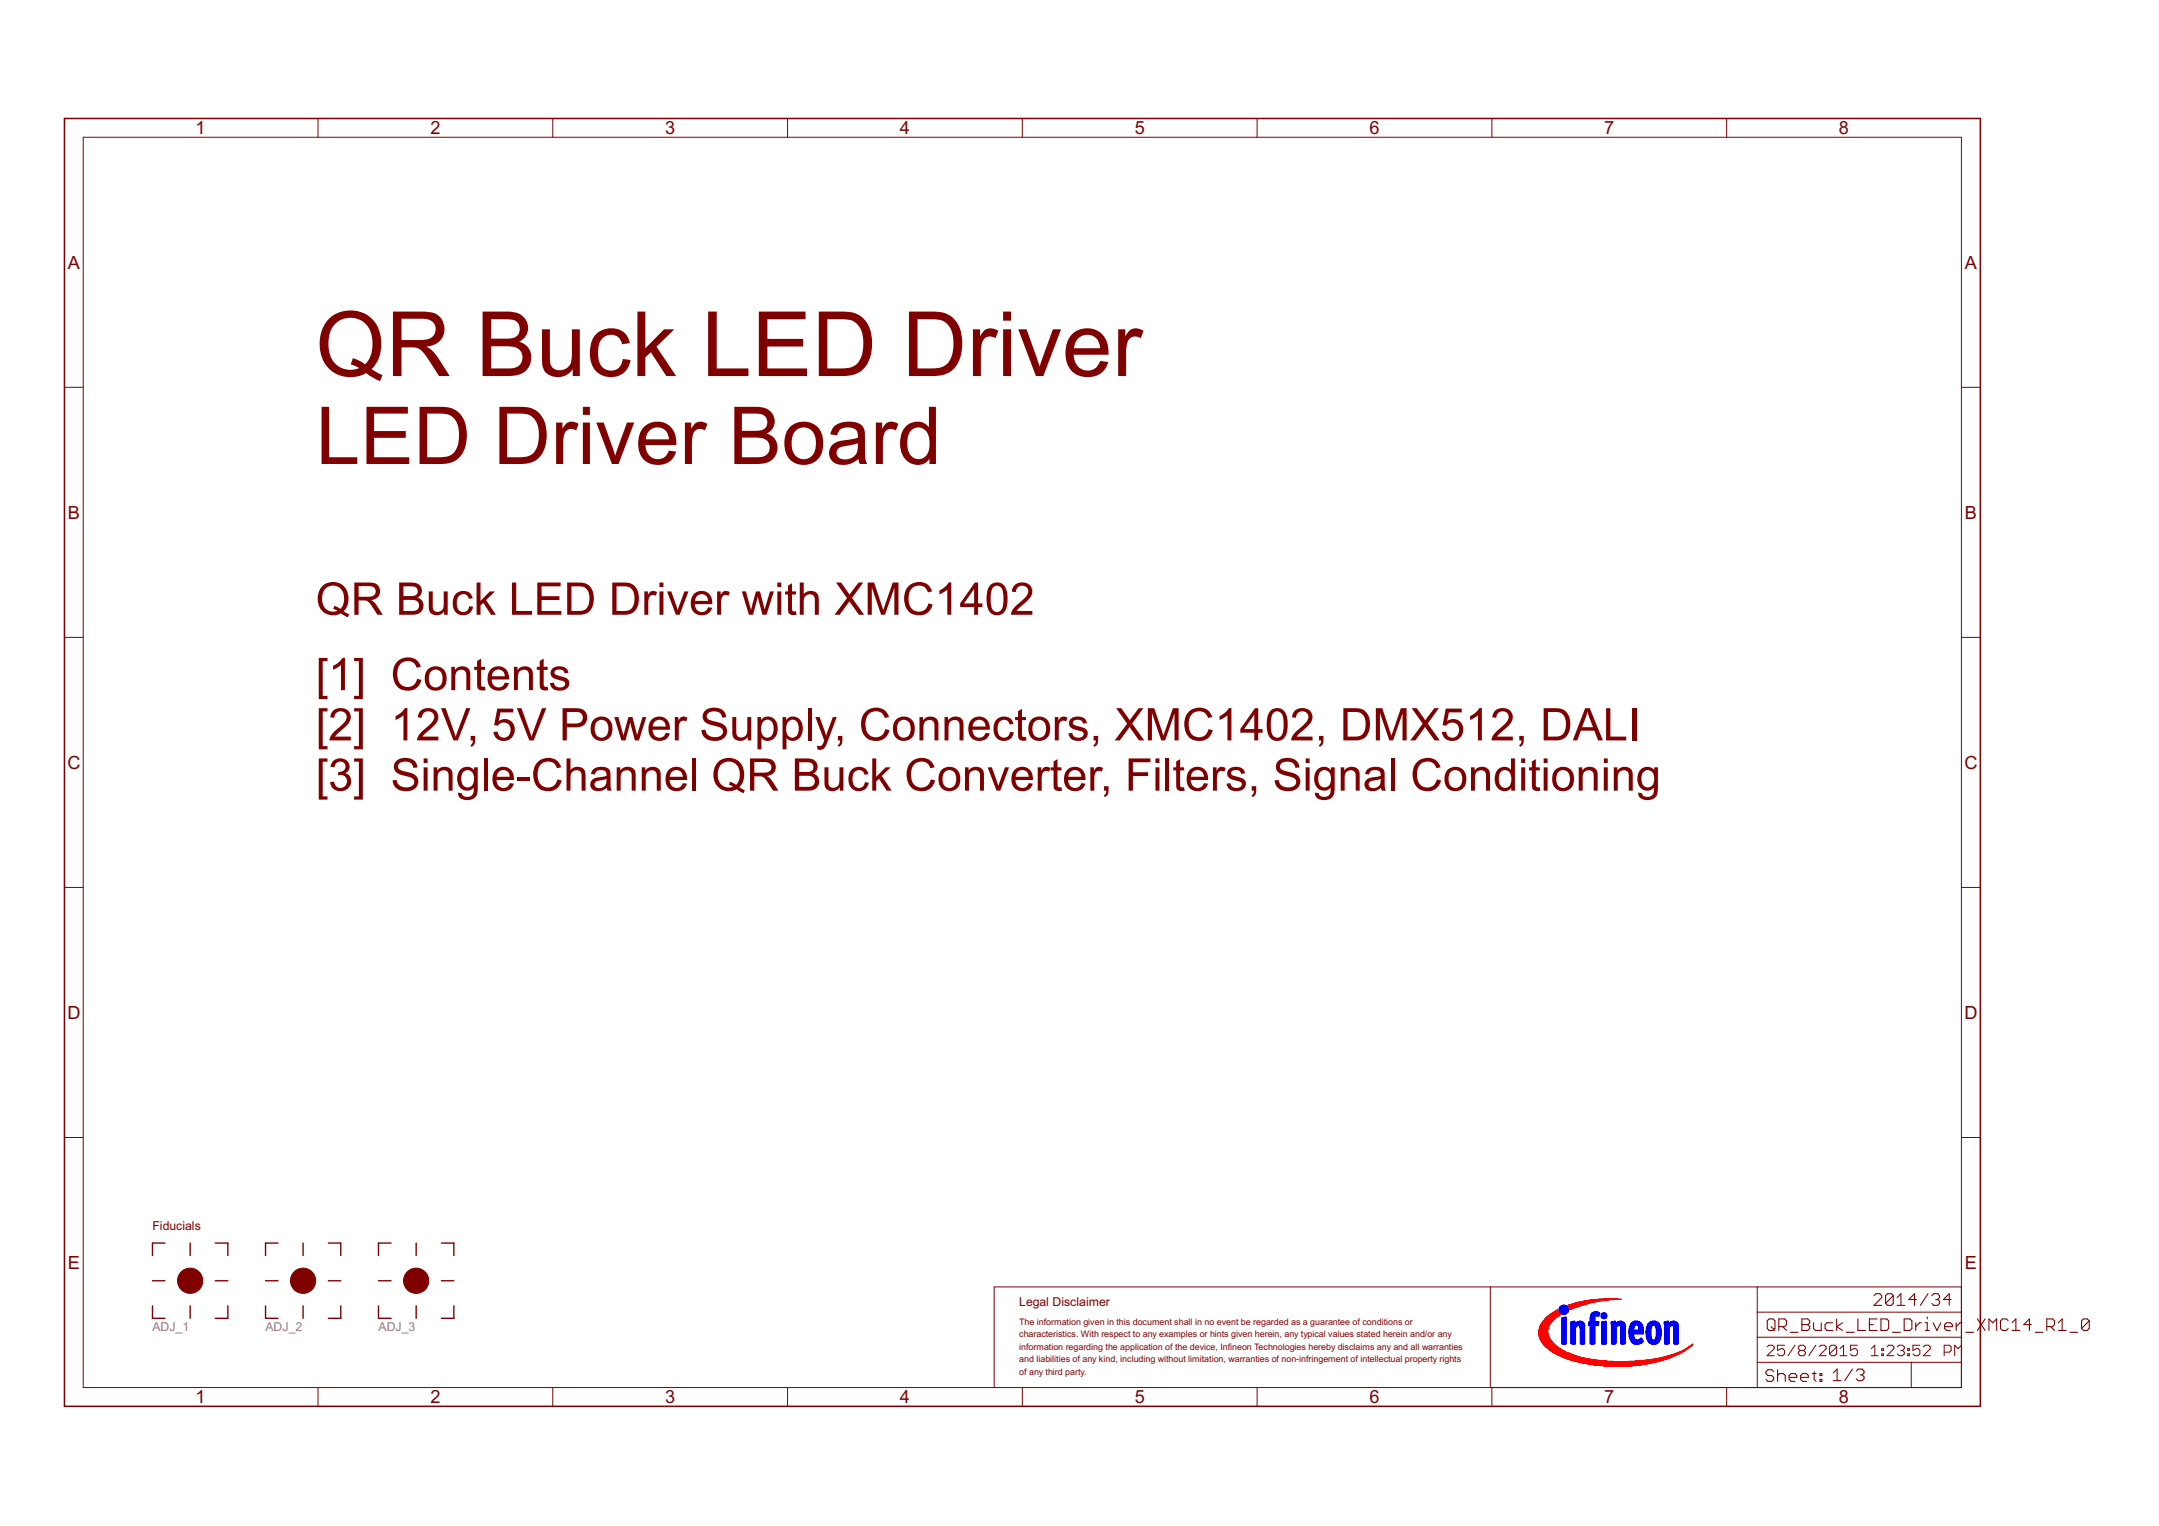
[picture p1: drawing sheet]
<svg xmlns="http://www.w3.org/2000/svg" width="297mm" height="210mm" viewBox="0 0 297 210" stroke-linecap="round" stroke-linejoin="round" font-family="sans-serif">
<g fill="none" stroke="#800000" stroke-width=".15">
<path d="M257.8 178.2l.3-.3h.5l.3 .3v.3l-1.1 1.1h1.1M260.5 178.2v1.1l-.3 .3h-.5l-.3-.3M260.5 178.2l-.3-.3h-.5l-.3 .3v1.1M260.5 178.2l-1.1 1.1M261 179.6h1.1M261 178.5l.5-.6v1.7M263.7 178.8h-1.1l.8-.9v1.7M265.3 177.9l-1.1 1.7M265.8 178.2l.2-.3h.6l.2 .3v.3l-.2 .3M266.3 178.8h.3M266.6 178.8l.2 .2v.3l-.2 .3h-.6l-.2-.3M268.4 178.8h-1l.8-.9v1.7"/>
<path d="M243.4 181.4h.5l.3 .3v1l-.3 .3h-.5l-.3-.3v-1zM243.7 182.5l.5 .5M244 188.7l-.2-.3h-.6l-.2 .3v.2l.2 .3h.6l.2 .3v.2l-.2 .3h-.6l-.2-.3M244.6 188.4v1.6M244.6 189.2l.2-.3h.6l.2 .3v.8M244.7 182.5h.8l.3-.3v-.5l-.3-.3h-.8v1.6M245.3 182.5l.5 .5M246.1 189.5h1.1v-.3l-.2-.3h-.6l-.3 .3v.5l.3 .3h.6M246.3 183.3h1.1M247.7 189.5h1.1v-.3l-.3-.3h-.5l-.3 .3v.5l.3 .3h.5M247.9 181.4h.8l.3 .3v.2l-.3 .3 .3 .3v.2l-.3 .3h-.8zM247.9 182.2h.8"/>
<path d="M249.3 188.9h.6M249.5 181.9v.8l.3 .3h.8v-1.1M249.6 188.7v1l.3 .3M250.4 188.9h.3v.3h-.3zM250.4 189.7h.3v.3h-.3zM252.2 181.9h-.8l-.3 .3v.5l.3 .3h.8M252.2 188.8l.6-.5v1.6M252.2 189.9h1.1M252.7 181.4v1.6M253.5 181.9l-.8 .6 .8 .5M254 183.3h1.1M254.9 188.3l-1.1 1.6"/>
<path d="M255.4 188.6l.3-.3h.5l.3 .3v.2l-.3 .3M255.6 181.4v1.6h1.1M255.9 189.1h.3M256.2 189.1l.3 .3v.3l-.3 .2h-.5l-.3-.2M257.2 182.2h.5M258.3 181.4h-1.1v1.6h1.1M258.8 181.4h.8l.2 .3v1l-.2 .3h-.8zM260.4 183.3h1.1M262 181.4h.8l.2 .3v1l-.2 .3h-.8zM263.6 181.9v1.1M264.4 181.9h-.3l-.5 .6M264.9 183h.5"/>
<path d="M264.9 181.9h.3v1.1M265.2 181.1v.3M266 181.9l.5 1.1 .5-1.1M267.5 182.5h1.1v-.3l-.3-.3h-.5l-.3 .3v.5l.3 .3h.5M269.1 181.9v1.1M269.9 181.9h-.2l-.6 .6M270.5 183.3h1M272.1 181.4l1 1.6M273.1 181.4l-1 1.6M273.6 183v-1.6l.6 .5 .5-.5v1.6M276.3 181.7l-.3-.3h-.5l-.3 .3v1l.3 .3h.5l.3-.3M276.8 183h1.1"/>
<path d="M276.8 181.9l.5-.5v1.6M279.5 182.2h-1.1l.8-.8v1.6M280 183.3h1.1M281.6 182.5h.8l.3-.3v-.5l-.3-.3h-.8v1.6M282.1 182.5l.6 .5M283.2 183h1M283.2 181.9l.5-.5v1.6M284.8 183.3h1M287.4 181.7l-.2-.3h-.6l-.2 .3v1M287.4 181.7v1l-.2 .3h-.6l-.2-.3M287.4 181.7l-1 1"/>
</g>
<g fill="none" stroke="#800000" stroke-width=".19">
<path d="M21 179.6v1.7h1.7M21 176.2h1.7M22.7 171h-1.7v1.7M26.2 171v1.7M26.2 179.6v1.7M29.6 171h1.7v1.7M29.6 176.2h1.7M31.3 179.6v1.7h-1.7M36.5 176.2h1.7M36.5 179.6v1.7h1.7M38.2 171h-1.7v1.7M41.7 171v1.7"/>
<path d="M41.7 179.6v1.7M45.2 171h1.7v1.7M45.2 176.2h1.7M46.9 179.6v1.7h-1.7M52.1 176.2h1.7M52.1 179.6v1.7h1.7M53.8 171h-1.7v1.7M57.3 171v1.7M57.3 179.6v1.7M60.7 171h1.7v1.7M60.7 176.2h1.7M62.4 179.6v1.7h-1.7"/>
</g>
<g fill="#800000" stroke="#800000" stroke-width=".14">
<circle cx="26.2" cy="176.2" r="1.74"/>
<circle cx="41.7" cy="176.2" r="1.74"/>
<circle cx="57.3" cy="176.2" r="1.74"/>
</g>
<g fill="none" stroke="#800000" stroke-width=".14">
<path d="M11.5 18.9h258.4v172h-258.4zM43.8 16.3v2.6M76.1 16.3v2.6M108.4 16.3v2.6M140.7 16.3v2.6M173 16.3v2.6M205.3 16.3v2.6M237.6 16.3v2.6M8.9 53.3h2.6M269.9 53.3h2.6M8.9 87.7h2.6M269.9 87.7h2.6"/>
<path d="M8.9 122.1h2.6M269.9 122.1h2.6M8.9 156.5h2.6M269.9 156.5h2.6M205 177v13.9M241.8 177v13.9M269.9 177h-133.1v13.9M43.8 190.9v2.5M76.1 190.9v2.5M108.4 190.9v2.5M140.7 190.9v2.5M173 190.9v2.5"/>
<path d="M205.3 190.9v2.5M237.6 190.9v2.5M241.8 187.4h28.1M241.8 183.9h28.1M241.8 180.5h28.1M243.1 185.3l.3-.3h.4l.3 .3v.2l-1 1h1M245.5 185h-.9v.8l.4-.3h.3l.2 .3v.4l-.2 .3h-.5l-.2-.3M247 185l-1 1.5M247.7 185.8l-.3 .2v.2l.3 .3h.4l.3-.3v-.2l-.3-.2M247.7 185.8l-.3-.3v-.2l.3-.3h.4l.3 .3v.2l-.3 .3M247.7 185.8h.4M249.8 185l-.9 1.5"/>
<path d="M250.3 185.3l.2-.3h.5l.2 .3v.2l-.9 1h.9M252.7 185.3v.9l-.3 .3h-.4l-.3-.3M252.7 185.3l-.3-.3h-.4l-.3 .3v.9M252.7 185.3l-1 .9M253.2 186.5h.9M253.2 185.5l.4-.5v1.5M255.5 185h-.9v.8l.5-.3h.2l.2 .3v.4l-.2 .3h-.5l-.2-.3M257.5 186.5h.9M257.5 185.5l.4-.5v1.5M258.9 186.2h.2v.3h-.2zM258.9 185.5h.2v.3h-.2zM259.6 185.3l.2-.3h.5l.3 .3v.2l-1 1h1"/>
<path d="M261 185.3l.3-.3h.4l.3 .3v.2l-.3 .3M261.5 185.8h.2M261.7 185.8l.3 .2v.2l-.3 .3h-.4l-.3-.3M262.5 186.2h.2v.3h-.2zM262.5 185.5h.2v.3h-.2zM263 187.4v3.5M264.1 185h-.9v.8l.5-.3h.2l.2 .3v.4l-.2 .3h-.5l-.2-.3M264.6 185.3l.3-.3h.4l.3 .3v.2l-1 1h1M267.5 186h.7l.2-.2v-.5l-.2-.3h-.7v1.5M269.9 185l-.5 .5-.5-.5v1.5"/>
</g>
<path d="M8.9 16.3h263.6v177.1h-263.6z" fill="none" stroke="#800000" stroke-width=".21"/>
<g fill="#00f" stroke="#00f" stroke-width=".14">
<path d="M224.9 184.9h.5z"/>
<path d="M227.2 184.9h.6z"/>
<path d="M214.9 184.8l.6 .1z"/>
<path d="M216.2 184.8l.5 .1z"/>
<path d="M217.4 184.8l.6 .1z"/>
<path d="M218.8 184.8l.6 .1z"/>
<path d="M220.4 184.8l.6 .1z"/>
<path d="M221.7 184.8l.6 .1z"/>
<path d="M223 184.8l.6 .1z"/>
<path d="M224.8 184.8l.8 .1z"/>
<path d="M227.2 184.8l.7 .1z"/>
<path d="M229 184.8l.6 .1z"/>
<path d="M230.3 184.8l.6 .1z"/>
<path d="M214.9 184.8h.6z"/>
<path d="M216.1 184.8h.7z"/>
<path d="M217.4 184.8h.6z"/>
<path d="M218.8 184.8h.6z"/>
<path d="M220.4 184.8h.6z"/>
<path d="M221.7 184.8h.6z"/>
<path d="M223 184.8h.6z"/>
<path d="M224.7 184.8h1z"/>
<path d="M227.1 184.8h.9z"/>
<path d="M229 184.8h.6z"/>
<path d="M230.3 184.8h.6z"/>
<path d="M214.9 184.7l.6 .1z"/>
<path d="M216.1 184.7l.7 .1z"/>
<path d="M217.4 184.7l.6 .1z"/>
<path d="M218.8 184.7l.6 .1z"/>
<path d="M220.4 184.7l.6 .1z"/>
<path d="M221.7 184.7l.6 .1z"/>
<path d="M223 184.7l.6 .1z"/>
<path d="M224.6 184.7l1.2 .1z"/>
<path d="M227 184.7l1.1 .1z"/>
<path d="M229 184.7l.6 .1z"/>
<path d="M230.3 184.7l.6 .1z"/>
<path d="M214.9 184.7h.6z"/>
<path d="M216.1 184.7h.7z"/>
<path d="M217.4 184.7h.6z"/>
<path d="M218.8 184.7h.6z"/>
<path d="M220.4 184.7h.6z"/>
<path d="M221.7 184.7h.6z"/>
<path d="M223 184.7h.6z"/>
<path d="M224.6 184.7h1.3z"/>
<path d="M226.9 184.7h1.2z"/>
<path d="M229 184.7h.6z"/>
<path d="M230.3 184.7h.6z"/>
<path d="M226.9 184.7h1.3z"/>
<path d="M214.9 184.6l.6 .1z"/>
<path d="M216.1 184.6l.7 .1z"/>
<path d="M217.4 184.6l.6 .1z"/>
<path d="M218.8 184.6l.6 .1z"/>
<path d="M220.4 184.6l.6 .1z"/>
<path d="M221.7 184.6l.6 .1z"/>
<path d="M223 184.6l.6 .1z"/>
<path d="M224.5 184.6l1.5 .1z"/>
<path d="M226.8 184.6l1.4 .1z"/>
<path d="M229 184.6l.6 .1z"/>
<path d="M230.3 184.6l.6 .1z"/>
<path d="M214.9 184.6h.6z"/>
<path d="M216.1 184.6h.7z"/>
<path d="M217.4 184.6h.6z"/>
<path d="M218.8 184.6h.6z"/>
<path d="M220.4 184.6h.6z"/>
<path d="M221.7 184.6h.6z"/>
<path d="M223 184.6h.6z"/>
<path d="M224.5 184.6h1.5z"/>
<path d="M226.8 184.6h1.4z"/>
<path d="M229 184.6h.6z"/>
<path d="M230.3 184.6h.6z"/>
<path d="M214.9 184.5l.6 .1z"/>
<path d="M216.1 184.5l.7 .1z"/>
<path d="M217.4 184.5l.6 .1z"/>
<path d="M218.8 184.5l.6 .1z"/>
<path d="M220.4 184.5l.6 .1z"/>
<path d="M221.7 184.5l.6 .1z"/>
<path d="M223 184.5l.6 .1z"/>
<path d="M224.4 184.5l1.6 .1z"/>
<path d="M226.8 184.5l1.4 .1z"/>
<path d="M229 184.5l.6 .1z"/>
<path d="M230.3 184.5l.6 .1z"/>
<path d="M214.9 184.5h.6z"/>
<path d="M216.1 184.5h.7z"/>
<path d="M217.4 184.5h.6z"/>
<path d="M218.8 184.5h.6z"/>
<path d="M220.4 184.5h.6z"/>
<path d="M221.7 184.5h.6z"/>
<path d="M223 184.5h.6z"/>
<path d="M224.4 184.5h1.7z"/>
<path d="M226.8 184.5h1.5z"/>
<path d="M229 184.5h.6z"/>
<path d="M230.3 184.5h.6z"/>
<path d="M214.9 184.4l.6 .1z"/>
<path d="M216.1 184.4l.7 .1z"/>
<path d="M217.4 184.4l.6 .1z"/>
<path d="M218.8 184.4l.6 .1z"/>
<path d="M220.4 184.4l.6 .1z"/>
<path d="M221.7 184.4l.6 .1z"/>
<path d="M223 184.4l.6 .1z"/>
<path d="M224.4 184.4l1.7 .1z"/>
<path d="M226.7 184.4l1.6 .1z"/>
<path d="M229 184.4l.6 .1z"/>
<path d="M230.3 184.4l.6 .1z"/>
<path d="M214.9 184.4h.6z"/>
<path d="M216.1 184.4h.7z"/>
<path d="M217.4 184.4h.6z"/>
<path d="M218.8 184.4h.6z"/>
<path d="M220.4 184.4h.6z"/>
<path d="M221.7 184.4h.6z"/>
<path d="M223 184.4h.6z"/>
<path d="M224.3 184.4h1.7z"/>
<path d="M226.7 184.4h1.6z"/>
<path d="M229 184.4h.6z"/>
<path d="M230.3 184.4h.6z"/>
<path d="M214.9 184.3l.6 .1z"/>
<path d="M216.1 184.3l.7 .1z"/>
<path d="M217.4 184.3l.6 .1z"/>
<path d="M218.8 184.3l.6 .1z"/>
<path d="M220.4 184.3l.6 .1z"/>
<path d="M221.7 184.3l.6 .1z"/>
<path d="M223 184.3l.6 .1z"/>
<path d="M224.3 184.3l1.7 .1z"/>
<path d="M226.7 184.3l1.7 .1z"/>
<path d="M229 184.3l.6 .1z"/>
<path d="M230.3 184.3l.6 .1z"/>
<path d="M214.9 184.3h.6z"/>
<path d="M216.1 184.3h.7z"/>
<path d="M217.4 184.3h.6z"/>
<path d="M218.8 184.3h.6z"/>
<path d="M220.4 184.3h.6z"/>
<path d="M221.7 184.3h.6z"/>
<path d="M223 184.3h.6z"/>
<path d="M224.3 184.3h.9z"/>
<path d="M225.3 184.3h.7z"/>
<path d="M226.6 184.3h.8z"/>
<path d="M227.6 184.3h.7z"/>
<path d="M229 184.3h.6z"/>
<path d="M230.3 184.3h.6z"/>
<path d="M224.3 184.3h.8z"/>
<path d="M225.5 184.3h.5z"/>
<path d="M227.7 184.3h.7z"/>
<path d="M214.9 184.2l.6 .1z"/>
<path d="M216.1 184.2l.7 .1z"/>
<path d="M217.4 184.2l.6 .1z"/>
<path d="M218.8 184.2l.6 .1z"/>
<path d="M220.4 184.2l.6 .1z"/>
<path d="M221.7 184.2l.6 .1z"/>
<path d="M223 184.2l.6 .1z"/>
<path d="M224.3 184.2l.7 .1z"/>
<path d="M225.6 184.2l.3 .1z"/>
<path d="M226.6 184.2l.7 .1z"/>
<path d="M227.7 184.2l.7 .1z"/>
<path d="M229 184.2l.6 .1z"/>
<path d="M230.3 184.2l.6 .1z"/>
<path d="M214.9 184.2h.6z"/>
<path d="M216.1 184.2h.7z"/>
<path d="M217.4 184.2h.6z"/>
<path d="M218.8 184.2h.6z"/>
<path d="M220.4 184.2h.6z"/>
<path d="M221.7 184.2h.6z"/>
<path d="M223 184.2h.6z"/>
<path d="M224.3 184.2h.6z"/>
<path d="M225.6 184.2h.3z"/>
<path d="M226.6 184.2h.7z"/>
<path d="M227.8 184.2h.6z"/>
<path d="M229 184.2h.6z"/>
<path d="M230.3 184.2h.6z"/>
<path d="M214.9 184.1l.6 .1z"/>
<path d="M216.1 184.1l.7 .1z"/>
<path d="M217.4 184.1l.6 .1z"/>
<path d="M218.8 184.1l.6 .1z"/>
<path d="M220.4 184.1l.6 .1z"/>
<path d="M221.7 184.1l.6 .1z"/>
<path d="M223 184.1l.6 .1z"/>
<path d="M224.2 184.1l.7 .1z"/>
<path d="M225.7 184.1l.2 .1z"/>
<path d="M226.6 184.1l.6 .1z"/>
<path d="M227.8 184.1l.6 .1z"/>
<path d="M229 184.1l.6 .1z"/>
<path d="M230.3 184.1l.6 .1z"/>
<path d="M214.9 184.1h.6z"/>
<path d="M216.1 184.1h.7z"/>
<path d="M217.4 184.1h.6z"/>
<path d="M218.8 184.1h.6z"/>
<path d="M220.4 184.1h.6z"/>
<path d="M221.7 184.1h.6z"/>
<path d="M223 184.1h.6z"/>
<path d="M224.2 184.1h.7z"/>
<path d="M225.7 184.1h.2z"/>
<path d="M226.6 184.1h.6z"/>
<path d="M227.8 184.1h.6z"/>
<path d="M229 184.1h.6z"/>
<path d="M230.3 184.1h.6z"/>
<path d="M214.9 184l.6 .1z"/>
<path d="M216.1 184l.7 .1z"/>
<path d="M217.4 184l.6 .1z"/>
<path d="M218.8 184l.6 .1z"/>
<path d="M220.4 184l.6 .1z"/>
<path d="M221.7 184l.6 .1z"/>
<path d="M223 184l.6 .1z"/>
<path d="M224.2 184l.7 .1z"/>
<path d="M225.8 184v.1z"/>
<path d="M226.5 184l.7 .1z"/>
<path d="M227.8 184l.7 .1z"/>
<path d="M229 184l.6 .1z"/>
<path d="M230.3 184l.6 .1z"/>
<path d="M214.9 184h.6z"/>
<path d="M216.1 184h.7z"/>
<path d="M217.4 184h.6z"/>
<path d="M218.8 184h.6z"/>
<path d="M220.4 184h.6z"/>
<path d="M221.7 184h.6z"/>
<path d="M223 184h.6z"/>
<path d="M224.2 184h.7z"/>
<path d="M226.5 184h.7z"/>
<path d="M227.8 184h.7z"/>
<path d="M229 184h.6z"/>
<path d="M230.3 184h.6z"/>
<path d="M224.2 184h.6z"/>
<path d="M214.9 183.9l.6 .1z"/>
<path d="M216.1 183.9l.7 .1z"/>
<path d="M217.4 183.9l.6 .1z"/>
<path d="M218.8 183.9l.6 .1z"/>
<path d="M220.4 183.9l.6 .1z"/>
<path d="M221.7 183.9l.6 .1z"/>
<path d="M223 183.9l.6 .1z"/>
<path d="M224.2 183.9l.6 .1z"/>
<path d="M226.5 183.9l.7 .1z"/>
<path d="M227.8 183.9l.7 .1z"/>
<path d="M229 183.9l.6 .1z"/>
<path d="M230.3 183.9l.6 .1z"/>
<path d="M214.9 183.9h.6z"/>
<path d="M216.1 183.9h.7z"/>
<path d="M217.4 183.9h.6z"/>
<path d="M218.8 183.9h.6z"/>
<path d="M220.4 183.9h.6z"/>
<path d="M221.7 183.9h.6z"/>
<path d="M223 183.9h.6z"/>
<path d="M224.2 183.9h.6z"/>
<path d="M226.5 183.9h.7z"/>
<path d="M227.8 183.9h.7z"/>
<path d="M229 183.9h.6z"/>
<path d="M230.3 183.9h.6z"/>
<path d="M214.9 183.8l.6 .1z"/>
<path d="M216.1 183.8l.7 .1z"/>
<path d="M217.4 183.8l.6 .1z"/>
<path d="M218.8 183.8l.6 .1z"/>
<path d="M220.4 183.8l.6 .1z"/>
<path d="M221.7 183.8l.6 .1z"/>
<path d="M223 183.8l.6 .1z"/>
<path d="M224.2 183.8l.6 .1z"/>
<path d="M226.5 183.8l.6 .1z"/>
<path d="M227.8 183.8l.7 .1z"/>
<path d="M229 183.8l.6 .1z"/>
<path d="M230.3 183.8l.6 .1z"/>
<path d="M214.9 183.8h.6z"/>
<path d="M216.1 183.8h.7z"/>
<path d="M217.4 183.8h.6z"/>
<path d="M218.8 183.8h.6z"/>
<path d="M220.4 183.8h.6z"/>
<path d="M221.7 183.8h.6z"/>
<path d="M223 183.8h.6z"/>
<path d="M224.1 183.8h.7z"/>
<path d="M226.5 183.8h.6z"/>
<path d="M227.9 183.8h.6z"/>
<path d="M229 183.8h.6z"/>
<path d="M230.3 183.8h.6z"/>
<path d="M214.9 183.7l.6 .1z"/>
<path d="M216.1 183.7l.7 .1z"/>
<path d="M217.4 183.7l.6 .1z"/>
<path d="M218.8 183.7l.6 .1z"/>
<path d="M220.4 183.7l.6 .1z"/>
<path d="M221.7 183.7l.6 .1z"/>
<path d="M223 183.7l.6 .1z"/>
<path d="M224.1 183.7l.7 .1z"/>
<path d="M226.5 183.7l.6 .1z"/>
<path d="M227.9 183.7l.6 .1z"/>
<path d="M229 183.7l.6 .1z"/>
<path d="M230.3 183.7l.6 .1z"/>
<path d="M214.9 183.7h.6z"/>
<path d="M216.1 183.7h.7z"/>
<path d="M217.4 183.7h.6z"/>
<path d="M218.8 183.7h.6z"/>
<path d="M220.4 183.7h.6z"/>
<path d="M221.7 183.7h.6z"/>
<path d="M223 183.7h.6z"/>
<path d="M224.1 183.7h.7z"/>
<path d="M226.5 183.7h.6z"/>
<path d="M227.9 183.7h.6z"/>
<path d="M229 183.7h.6z"/>
<path d="M230.3 183.7h.6z"/>
<path d="M214.9 183.6l.6 .1z"/>
<path d="M216.1 183.6l.7 .1z"/>
<path d="M217.4 183.6l.6 .1z"/>
<path d="M218.8 183.6l.6 .1z"/>
<path d="M220.4 183.6l.6 .1z"/>
<path d="M221.7 183.6l.6 .1z"/>
<path d="M223 183.6l.6 .1z"/>
<path d="M224.1 183.6l.7 .1z"/>
<path d="M226.5 183.6l.6 .1z"/>
<path d="M227.9 183.6l.6 .1z"/>
<path d="M229 183.6l.6 .1z"/>
<path d="M230.3 183.6l.6 .1z"/>
<path d="M214.9 183.6h.6z"/>
<path d="M216.1 183.6h.7z"/>
<path d="M217.4 183.6h.6z"/>
<path d="M218.8 183.6h.6z"/>
<path d="M220.4 183.6h.6z"/>
<path d="M221.7 183.6h.6z"/>
<path d="M223 183.6h.6z"/>
<path d="M224.1 183.6h.7z"/>
<path d="M226.5 183.6h.6z"/>
<path d="M227.9 183.6h.7z"/>
<path d="M229 183.6h.6z"/>
<path d="M230.3 183.6h.6z"/>
<path d="M214.9 183.5l.6 .1z"/>
<path d="M216.1 183.5l.7 .1z"/>
<path d="M217.4 183.5l.6 .1z"/>
<path d="M218.8 183.5l.6 .1z"/>
<path d="M220.4 183.5l.6 .1z"/>
<path d="M221.7 183.5l.6 .1z"/>
<path d="M223 183.5l.6 .1z"/>
<path d="M224.1 183.5l.7 .1z"/>
<path d="M226.5 183.5l.6 .1z"/>
<path d="M227.9 183.5l.7 .1z"/>
<path d="M229 183.5l.6 .1z"/>
<path d="M230.3 183.5l.6 .1z"/>
<path d="M214.9 183.5h.6z"/>
<path d="M216.1 183.5h.7z"/>
<path d="M217.4 183.5h.6z"/>
<path d="M218.8 183.5h.6z"/>
<path d="M220.4 183.5h.6z"/>
<path d="M221.7 183.5h.6z"/>
<path d="M223 183.5h.6z"/>
<path d="M224.1 183.5h.7z"/>
<path d="M226.5 183.5h.6z"/>
<path d="M227.9 183.5h.7z"/>
<path d="M229 183.5h.6z"/>
<path d="M230.3 183.5h.6z"/>
<path d="M214.9 183.4l.6 .1z"/>
<path d="M216.1 183.4l.7 .1z"/>
<path d="M217.4 183.4l.6 .1z"/>
<path d="M218.8 183.4l.6 .1z"/>
<path d="M220.4 183.4l.6 .1z"/>
<path d="M221.7 183.4l.6 .1z"/>
<path d="M223 183.4l.6 .1z"/>
<path d="M224.1 183.4l2 .1z"/>
<path d="M226.5 183.4l.6 .1z"/>
<path d="M227.9 183.4l.7 .1z"/>
<path d="M229 183.4l.6 .1z"/>
<path d="M230.3 183.4l.6 .1z"/>
<path d="M214.9 183.4h.6z"/>
<path d="M216.1 183.4h.7z"/>
<path d="M217.4 183.4h.6z"/>
<path d="M218.8 183.4h.6z"/>
<path d="M220.4 183.4h.6z"/>
<path d="M221.7 183.4h.6z"/>
<path d="M223 183.4h.6z"/>
<path d="M224.1 183.4h2z"/>
<path d="M226.5 183.4h.6z"/>
<path d="M227.9 183.4h.7z"/>
<path d="M229 183.4h.6z"/>
<path d="M230.3 183.4h.6z"/>
<path d="M214.9 183.3l.6 .1z"/>
<path d="M216.1 183.3l.7 .1z"/>
<path d="M217.4 183.3l.6 .1z"/>
<path d="M218.8 183.3l.6 .1z"/>
<path d="M220.4 183.3l.6 .1z"/>
<path d="M221.7 183.3l.6 .1z"/>
<path d="M223 183.3l.6 .1z"/>
<path d="M224.1 183.3l2 .1z"/>
<path d="M226.5 183.3l.6 .1z"/>
<path d="M227.9 183.3l.7 .1z"/>
<path d="M229 183.3l.6 .1z"/>
<path d="M230.3 183.3l.6 .1z"/>
<path d="M214.9 183.3h.6z"/>
<path d="M216.1 183.3h.7z"/>
<path d="M217.4 183.3h.6z"/>
<path d="M218.8 183.3h.6z"/>
<path d="M220.4 183.3h.6z"/>
<path d="M221.7 183.3h.6z"/>
<path d="M223 183.3h.6z"/>
<path d="M224.1 183.3h2z"/>
<path d="M226.5 183.3h.6z"/>
<path d="M227.9 183.3h.7z"/>
<path d="M229 183.3h.6z"/>
<path d="M230.3 183.3h.6z"/>
<path d="M214.9 183.2l.6 .1z"/>
<path d="M216.1 183.2l.7 .1z"/>
<path d="M217.4 183.2l.6 .1z"/>
<path d="M218.8 183.2l.6 .1z"/>
<path d="M220.4 183.2l.6 .1z"/>
<path d="M221.7 183.2l.6 .1z"/>
<path d="M223 183.2l.6 .1z"/>
<path d="M224.1 183.2l2 .1z"/>
<path d="M226.5 183.2l.6 .1z"/>
<path d="M227.9 183.2l.7 .1z"/>
<path d="M229 183.2l.6 .1z"/>
<path d="M230.3 183.2l.6 .1z"/>
<path d="M214.9 183.2h.6z"/>
<path d="M216.1 183.2h.7z"/>
<path d="M217.4 183.2h.6z"/>
<path d="M218.8 183.2h.6z"/>
<path d="M220.4 183.2h.6z"/>
<path d="M221.7 183.2h.6z"/>
<path d="M223 183.2h.6z"/>
<path d="M224.1 183.2h2z"/>
<path d="M226.5 183.2h.6z"/>
<path d="M227.9 183.2h.7z"/>
<path d="M229 183.2h.6z"/>
<path d="M230.3 183.2h.6z"/>
<path d="M214.9 183.1l.6 .1z"/>
<path d="M216.1 183.1l.7 .1z"/>
<path d="M217.4 183.1l.6 .1z"/>
<path d="M218.8 183.1l.6 .1z"/>
<path d="M220.4 183.1l.6 .1z"/>
<path d="M221.7 183.1l.6 .1z"/>
<path d="M223 183.1l.6 .1z"/>
<path d="M224.1 183.1l2 .1z"/>
<path d="M226.5 183.1l.6 .1z"/>
<path d="M227.9 183.1l.7 .1z"/>
<path d="M229 183.1l.6 .1z"/>
<path d="M230.3 183.1l.6 .1z"/>
<path d="M214.9 183.1h.6z"/>
<path d="M216.1 183.1h.7z"/>
<path d="M217.4 183.1h.6z"/>
<path d="M218.8 183.1h.6z"/>
<path d="M220.4 183.1h.6z"/>
<path d="M221.7 183.1h.6z"/>
<path d="M223 183.1h.6z"/>
<path d="M224.1 183.1h2z"/>
<path d="M226.5 183.1h.6z"/>
<path d="M227.9 183.1h.7z"/>
<path d="M229 183.1h.6z"/>
<path d="M230.3 183.1h.6z"/>
<path d="M214.9 183l.6 .1z"/>
<path d="M216.1 183l.7 .1z"/>
<path d="M217.4 183l.6 .1z"/>
<path d="M218.8 183l.6 .1z"/>
<path d="M220.4 183l.6 .1z"/>
<path d="M221.7 183l.6 .1z"/>
<path d="M223 183l.6 .1z"/>
<path d="M224.1 183l2 .1z"/>
<path d="M226.5 183l.6 .1z"/>
<path d="M227.9 183l.7 .1z"/>
<path d="M229 183l.6 .1z"/>
<path d="M230.3 183l.6 .1z"/>
<path d="M214.9 183h.6z"/>
<path d="M216.1 183h.7z"/>
<path d="M217.4 183h.6z"/>
<path d="M218.8 183h.6z"/>
<path d="M220.4 183h.6z"/>
<path d="M221.7 183h.6z"/>
<path d="M223 183h.6z"/>
<path d="M224.1 183h2z"/>
<path d="M226.5 183h.6z"/>
<path d="M227.9 183h.7z"/>
<path d="M229 183h.6z"/>
<path d="M230.3 183h.6z"/>
<path d="M214.9 182.9l.6 .1z"/>
<path d="M216.1 182.9l.7 .1z"/>
<path d="M217.4 182.9l.6 .1z"/>
<path d="M218.8 182.9l.6 .1z"/>
<path d="M220.4 182.9l.6 .1z"/>
<path d="M221.7 182.9l.6 .1z"/>
<path d="M223 182.9l.6 .1z"/>
<path d="M224.1 182.9l.7 .1z"/>
<path d="M225.5 182.9l.6 .1z"/>
<path d="M226.5 182.9l.6 .1z"/>
<path d="M227.9 182.9l.6 .1z"/>
<path d="M229 182.9l.6 .1z"/>
<path d="M230.3 182.9l.6 .1z"/>
<path d="M214.9 182.9h.6z"/>
<path d="M216.1 182.9h.7z"/>
<path d="M217.4 182.9h.6z"/>
<path d="M218.8 182.9h.6z"/>
<path d="M220.4 182.9h.6z"/>
<path d="M221.7 182.9h.6z"/>
<path d="M223 182.9h.6z"/>
<path d="M224.1 182.9h.7z"/>
<path d="M225.5 182.9h.6z"/>
<path d="M226.5 182.9h.6z"/>
<path d="M227.9 182.9h.6z"/>
<path d="M229 182.9h.6z"/>
<path d="M230.3 182.9h.6z"/>
<path d="M214.9 182.8l.6 .1z"/>
<path d="M216.1 182.8l.7 .1z"/>
<path d="M217.4 182.8l.6 .1z"/>
<path d="M218.8 182.8l.6 .1z"/>
<path d="M220.4 182.8l.6 .1z"/>
<path d="M221.7 182.8l.6 .1z"/>
<path d="M223 182.8l.6 .1z"/>
<path d="M224.1 182.8l.7 .1z"/>
<path d="M225.5 182.8l.6 .1z"/>
<path d="M226.5 182.8l.6 .1z"/>
<path d="M227.9 182.8l.6 .1z"/>
<path d="M229 182.8l.6 .1z"/>
<path d="M230.3 182.8l.6 .1z"/>
<path d="M214.9 182.8h.6z"/>
<path d="M216.1 182.8h.7z"/>
<path d="M217.4 182.8h.6z"/>
<path d="M218.8 182.8h.6z"/>
<path d="M220.4 182.8h.6z"/>
<path d="M221.7 182.8h.6z"/>
<path d="M223 182.8h.6z"/>
<path d="M224.1 182.8h.7z"/>
<path d="M225.5 182.8h.6z"/>
<path d="M226.5 182.8h.6z"/>
<path d="M227.9 182.8h.6z"/>
<path d="M229 182.8h.6z"/>
<path d="M230.3 182.8h.6z"/>
<path d="M214.9 182.7l.6 .1z"/>
<path d="M216.1 182.7l.7 .1z"/>
<path d="M217.4 182.7l.6 .1z"/>
<path d="M218.8 182.7l.6 .1z"/>
<path d="M220.4 182.7l.6 .1z"/>
<path d="M221.7 182.7l.6 .1z"/>
<path d="M223 182.7l.6 .1z"/>
<path d="M224.2 182.7l.6 .1z"/>
<path d="M225.5 182.7l.6 .1z"/>
<path d="M226.5 182.7l.7 .1z"/>
<path d="M227.8 182.7l.7 .1z"/>
<path d="M229 182.7l.6 .1z"/>
<path d="M230.3 182.7l.6 .1z"/>
<path d="M214.9 182.7h.6z"/>
<path d="M216.1 182.7h.7z"/>
<path d="M217.4 182.7h.6z"/>
<path d="M218.8 182.7h.6z"/>
<path d="M220.4 182.7h.6z"/>
<path d="M221.7 182.7h.6z"/>
<path d="M223 182.7h.6z"/>
<path d="M224.2 182.7h.6z"/>
<path d="M225.5 182.7h.6z"/>
<path d="M226.5 182.7h.7z"/>
<path d="M227.8 182.7h.7z"/>
<path d="M229 182.7h.6z"/>
<path d="M230.3 182.7h.6z"/>
<path d="M214.9 182.6l.6 .1z"/>
<path d="M216.1 182.6l.7 .1z"/>
<path d="M217.4 182.6l.6 .1z"/>
<path d="M218.8 182.6l.6 .1z"/>
<path d="M220.4 182.6l.6 .1z"/>
<path d="M221.7 182.6l.6 .1z"/>
<path d="M223 182.6l.6 .1z"/>
<path d="M224.2 182.6l.6 .1z"/>
<path d="M225.5 182.6l.6 .1z"/>
<path d="M226.5 182.6l.7 .1z"/>
<path d="M227.8 182.6l.7 .1z"/>
<path d="M229 182.6l.6 .1z"/>
<path d="M230.3 182.6l.6 .1z"/>
<path d="M214.9 182.6h.6z"/>
<path d="M216.1 182.6h.7z"/>
<path d="M217.4 182.6h.6z"/>
<path d="M218.8 182.6h.6z"/>
<path d="M220.4 182.6h.6z"/>
<path d="M221.7 182.6h.6z"/>
<path d="M223 182.6h.6z"/>
<path d="M224.2 182.6h.6z"/>
<path d="M225.5 182.6h.6z"/>
<path d="M226.5 182.6h.7z"/>
<path d="M227.8 182.6h.7z"/>
<path d="M229 182.6h.6z"/>
<path d="M230.3 182.6h.6z"/>
<path d="M214.9 182.5l.6 .1z"/>
<path d="M216.1 182.5l.7 .1z"/>
<path d="M217.4 182.5l.6 .1z"/>
<path d="M218.8 182.5l.6 .1z"/>
<path d="M220.4 182.5l.6 .1z"/>
<path d="M221.7 182.5l.6 .1z"/>
<path d="M223 182.5l.6 .1z"/>
<path d="M224.2 182.5l.6 .1z"/>
<path d="M225.5 182.5l.6 .1z"/>
<path d="M226.5 182.5l.7 .1z"/>
<path d="M227.8 182.5l.7 .1z"/>
<path d="M229 182.5l.7 .1z"/>
<path d="M230.3 182.5l.6 .1z"/>
<path d="M214.9 182.5h.6z"/>
<path d="M216.1 182.5h.8z"/>
<path d="M217.4 182.5h.6z"/>
<path d="M218.8 182.5h.6z"/>
<path d="M220.4 182.5h.6z"/>
<path d="M221.7 182.5h.7z"/>
<path d="M223 182.5h.6z"/>
<path d="M224.2 182.5h.6z"/>
<path d="M225.4 182.5h.6z"/>
<path d="M226.6 182.5h.6z"/>
<path d="M227.8 182.5h.6z"/>
<path d="M229 182.5h.7z"/>
<path d="M230.3 182.5h.6z"/>
<path d="M221.7 182.5h.8z"/>
<path d="M224.2 182.5h.7z"/>
<path d="M229 182.5h.8z"/>
<path d="M214.9 182.4h.6z"/>
<path d="M216.1 182.4h.8z"/>
<path d="M217.3 182.4h.7z"/>
<path d="M218.8 182.4h.6z"/>
<path d="M220.4 182.4h.6z"/>
<path d="M221.7 182.4h.8z"/>
<path d="M222.9 182.4h.7z"/>
<path d="M224.3 182.4h.6z"/>
<path d="M225.4 182.4h.6z"/>
<path d="M226.6 182.4h.7z"/>
<path d="M227.8 182.4h.6z"/>
<path d="M229 182.4h.8z"/>
<path d="M230.2 182.4h.7z"/>
<path d="M216.1 182.4h.9z"/>
<path d="M221.7 182.4h.9z"/>
<path d="M227.7 182.4h.7z"/>
<path d="M229 182.4h.9z"/>
<path d="M214.9 182.3l.6 .1z"/>
<path d="M216.1 182.3l1.9 .1z"/>
<path d="M218.6 182.3l1.3 .1z"/>
<path d="M220.4 182.3l.6 .1z"/>
<path d="M221.7 182.3l1.9 .1z"/>
<path d="M224.3 182.3l.6 .1z"/>
<path d="M225.3 182.3l.7 .1z"/>
<path d="M226.6 182.3l.8 .1z"/>
<path d="M227.7 182.3l.7 .1z"/>
<path d="M229 182.3l1.9 .1z"/>
<path d="M214.9 182.3h.6z"/>
<path d="M216.1 182.3h1.9z"/>
<path d="M218.6 182.3h1.3z"/>
<path d="M220.4 182.3h.6z"/>
<path d="M221.7 182.3h1.9z"/>
<path d="M224.3 182.3h.6z"/>
<path d="M225.3 182.3h.7z"/>
<path d="M226.7 182.3h.7z"/>
<path d="M227.6 182.3h.7z"/>
<path d="M229 182.3h1.9z"/>
<path d="M214.9 182.2l.6 .1z"/>
<path d="M216.1 182.2l1.9 .1z"/>
<path d="M218.6 182.2l1.3 .1z"/>
<path d="M220.4 182.2l.6 .1z"/>
<path d="M221.7 182.2l1.9 .1z"/>
<path d="M224.3 182.2l.7 .1z"/>
<path d="M225.2 182.2l.7 .1z"/>
<path d="M226.7 182.2l1.7 .1z"/>
<path d="M229 182.2l1.9 .1z"/>
<path d="M214.9 182.2h.6z"/>
<path d="M216.1 182.2h1.9z"/>
<path d="M218.6 182.2h1.3z"/>
<path d="M220.4 182.2h.6z"/>
<path d="M221.7 182.2h1.9z"/>
<path d="M224.3 182.2h1.6z"/>
<path d="M226.7 182.2h1.6z"/>
<path d="M229 182.2h1.9z"/>
<path d="M214.9 182.1l.6 .1z"/>
<path d="M216.1 182.1l1.9 .1z"/>
<path d="M218.6 182.1l1.3 .1z"/>
<path d="M220.4 182.1l.6 .1z"/>
<path d="M221.7 182.1l1.9 .1z"/>
<path d="M224.3 182.1l1.6 .1z"/>
<path d="M226.7 182.1l1.6 .1z"/>
<path d="M229 182.1l1.9 .1z"/>
<path d="M214.9 182.1h.6z"/>
<path d="M216.1 182.1h1.9z"/>
<path d="M218.6 182.1h1.3z"/>
<path d="M220.4 182.1h.6z"/>
<path d="M221.7 182.1h1.9z"/>
<path d="M224.4 182.1h1.5z"/>
<path d="M226.8 182.1h1.5z"/>
<path d="M229 182.1h1.9z"/>
<path d="M221.7 182.1h1.8z"/>
<path d="M224.4 182.1h1.4z"/>
<path d="M229 182.1h1.8z"/>
<path d="M214.9 182l.6 .1z"/>
<path d="M216.1 182l1.9 .1z"/>
<path d="M218.6 182l1.3 .1z"/>
<path d="M220.4 182l.6 .1z"/>
<path d="M221.7 182l1.8 .1z"/>
<path d="M224.4 182l1.4 .1z"/>
<path d="M226.8 182l1.4 .1z"/>
<path d="M229 182l1.8 .1z"/>
<path d="M214.9 182h.6z"/>
<path d="M216.1 182h.6z"/>
<path d="M216.8 182h1.1z"/>
<path d="M218.6 182h1.3z"/>
<path d="M220.4 182h.6z"/>
<path d="M221.7 182h1.8z"/>
<path d="M224.5 182h1.3z"/>
<path d="M226.8 182h1.4z"/>
<path d="M229 182h.6z"/>
<path d="M229.6 182h1.2z"/>
<path d="M214.9 181.9l.6 .1z"/>
<path d="M216.1 181.9l.6 .1z"/>
<path d="M216.8 181.9l1.1 .1z"/>
<path d="M218.6 181.9l1.3 .1z"/>
<path d="M220.4 181.9l.6 .1z"/>
<path d="M221.7 181.9l.5 .1z"/>
<path d="M222.4 181.9l1.1 .1z"/>
<path d="M224.5 181.9l1.3 .1z"/>
<path d="M226.9 181.9l1.3 .1z"/>
<path d="M229 181.9l.6 .1z"/>
<path d="M229.7 181.9l1.1 .1z"/>
<path d="M214.9 181.9h.6z"/>
<path d="M216.1 181.9h.6z"/>
<path d="M216.9 181.9h.9z"/>
<path d="M218.6 181.9h1.3z"/>
<path d="M220.4 181.9h.6z"/>
<path d="M221.7 181.9h.5z"/>
<path d="M222.4 181.9h1z"/>
<path d="M224.5 181.9h1.2z"/>
<path d="M226.9 181.9h1.2z"/>
<path d="M229 181.9h.6z"/>
<path d="M229.7 181.9h1z"/>
<path d="M214.9 181.8l.6 .1z"/>
<path d="M216.1 181.8l.6 .1z"/>
<path d="M217 181.8l.8 .1z"/>
<path d="M218.6 181.8l1.4 .1z"/>
<path d="M220.4 181.8l.6 .1z"/>
<path d="M221.7 181.8l.5 .1z"/>
<path d="M222.5 181.8l.9 .1z"/>
<path d="M224.6 181.8l1 .1z"/>
<path d="M227 181.8l1 .1z"/>
<path d="M229 181.8l.6 .1z"/>
<path d="M229.8 181.8l.9 .1z"/>
<path d="M214.9 181.8h.6z"/>
<path d="M216.2 181.8h.5z"/>
<path d="M217 181.8h.7z"/>
<path d="M218.6 181.8h1.4z"/>
<path d="M220.4 181.8h.6z"/>
<path d="M221.7 181.8h.5z"/>
<path d="M222.6 181.8h.7z"/>
<path d="M224.7 181.8h.9z"/>
<path d="M227.1 181.8h.9z"/>
<path d="M229.1 181.8h.5z"/>
<path d="M229.9 181.8h.7z"/>
<path d="M216.3 181.8h.4z"/>
<path d="M217.1 181.8h.5z"/>
<path d="M218.8 181.8h.6z"/>
<path d="M220.6 181.8h.4z"/>
<path d="M221.9 181.8h.3z"/>
<path d="M222.7 181.8h.5z"/>
<path d="M224.8 181.8h.7z"/>
<path d="M227.2 181.8h.7z"/>
<path d="M229.2 181.8h.3z"/>
<path d="M230 181.8h.5z"/>
<path d="M214.9 181.7l.6 .1z"/>
<path d="M216.5 181.7l.1 .1z"/>
<path d="M217.3 181.7l.2 .1z"/>
<path d="M218.8 181.7l.6 .1z"/>
<path d="M222.1 181.7l.1 .1z"/>
<path d="M222.9 181.7l.2 .1z"/>
<path d="M224.9 181.7l.5 .1z"/>
<path d="M227.3 181.7l.5 .1z"/>
<path d="M229.4 181.7l.1 .1z"/>
<path d="M230.2 181.7l.2 .1z"/>
<path d="M214.9 181.7h.6z"/>
<path d="M218.8 181.7h.6z"/>
<path d="M214.9 181.6l.6 .1z"/>
<path d="M218.8 181.6l.6 .1z"/>
<path d="M214.9 181.6h.6z"/>
<path d="M218.8 181.6h.6z"/>
<path d="M214.9 181.5l.6 .1z"/>
<path d="M218.8 181.5l.6 .1z"/>
<path d="M214.9 181.5h.6z"/>
<path d="M218.8 181.5h.6z"/>
<path d="M214.9 181.4l.6 .1z"/>
<path d="M218.8 181.4l.6 .1z"/>
<path d="M214.9 181.4h.6z"/>
<path d="M218.8 181.4h.6z"/>
<path d="M220.6 181.4h.2z"/>
<path d="M214.9 181.3l.6 .1z"/>
<path d="M218.8 181.3l.6 .1z"/>
<path d="M220.5 181.3l.4 .1z"/>
<path d="M214.9 181.3h.6z"/>
<path d="M218.8 181.3h.6z"/>
<path d="M220.4 181.3h.6z"/>
<path d="M214.9 181.2l.6 .1z"/>
<path d="M218.8 181.2l.6 .1z"/>
<path d="M220.4 181.2l.6 .1z"/>
<path d="M215.1 181.2h.4z"/>
<path d="M218.8 181.2h.6z"/>
<path d="M220.3 181.2h.7z"/>
<path d="M218.8 181.1l.7 .1z"/>
<path d="M220.3 181.1l.7 .1z"/>
<path d="M218.8 181.1h.7z"/>
<path d="M220.3 181.1h.7z"/>
<path d="M220.3 181.1h.8z"/>
<path d="M218.8 181l.7 .1z"/>
<path d="M219.8 181l.1 .1z"/>
<path d="M220.3 181l.8 .1z"/>
<path d="M218.8 181h.8z"/>
<path d="M219.7 181h.3z"/>
<path d="M220.3 181h.8z"/>
<path d="M218.8 180.9l1.2 .1z"/>
<path d="M220.3 180.9l.8 .1z"/>
<path d="M218.8 180.9h1.2z"/>
<path d="M220.3 180.9h.8z"/>
<path d="M218.8 180.8l1.2 .1z"/>
<path d="M220.3 180.8l.7 .1z"/>
<path d="M218.9 180.8h1.1z"/>
<path d="M220.3 180.8h.7z"/>
<path d="M215 180.8h.3z"/>
<path d="M214.9 180.7l.5 .1z"/>
<path d="M218.9 180.7l1.2 .1z"/>
<path d="M220.4 180.7l.6 .1z"/>
<path d="M214.8 180.7h.7z"/>
<path d="M219 180.7h1.1z"/>
<path d="M220.4 180.7h.6z"/>
<path d="M214.8 180.6l.8 .1z"/>
<path d="M219 180.6l1.1 .1z"/>
<path d="M220.5 180.6l.4 .1z"/>
<path d="M214.7 180.6h.9z"/>
<path d="M219 180.6h1.1z"/>
<path d="M220.5 180.6h.3z"/>
<path d="M219.1 180.6h.9z"/>
<path d="M214.6 180.5l1.1 .1z"/>
<path d="M219.2 180.5l.8 .1z"/>
<path d="M214.6 180.5h1.1z"/>
<path d="M219.2 180.5h.7z"/>
<path d="M214.6 180.4l1.2 .1z"/>
<path d="M219.4 180.4l.3 .1z"/>
<path d="M214.6 180.4h1.2z"/>
<path d="M214.5 180.3l1.3 .1z"/>
<path d="M214.5 180.3h1.3z"/>
<path d="M214.5 180.2l1.3 .1z"/>
<path d="M214.5 180.2h1.3z"/>
<path d="M214.5 180.1l1.3 .1z"/>
<path d="M214.5 180.1h1.3z"/>
<path d="M214.5 180l1.3 .1z"/>
<path d="M214.5 180h1.3z"/>
<path d="M214.5 179.9l1.3 .1z"/>
<path d="M214.5 179.9h1.3z"/>
<path d="M214.6 179.9h1.2z"/>
<path d="M214.6 179.8l1.1 .1z"/>
<path d="M214.6 179.8h1.1z"/>
<path d="M214.7 179.7l.9 .1z"/>
<path d="M214.7 179.7h.9z"/>
<path d="M214.8 179.6l.8 .1z"/>
<path d="M214.8 179.6h.7z"/>
<path d="M214.9 179.6h.5z"/>
<path d="M215 179.5l.3 .1z"/>
</g>
<g fill="#f00" stroke="#f00" stroke-width=".14">
<path d="M221.4 187.9h2.5z"/>
<path d="M220.6 187.9h4z"/>
<path d="M220.1 187.8l5 .1z"/>
<path d="M219.6 187.8h5.9z"/>
<path d="M219.3 187.7l6.5 .1z"/>
<path d="M218.9 187.7h7.2z"/>
<path d="M218.6 187.6l7.8 .1z"/>
<path d="M218.4 187.6h8.2z"/>
<path d="M218.2 187.5l8.7 .1z"/>
<path d="M217.9 187.5h9.2z"/>
<path d="M217.7 187.5h9.6z"/>
<path d="M217.5 187.4l10 .1z"/>
<path d="M217.3 187.4h10.4z"/>
<path d="M217.1 187.3l10.8 .1z"/>
<path d="M216.9 187.3h11.1z"/>
<path d="M216.7 187.2l5.2 .1z"/>
<path d="M224.1 187.2l4.1 .1z"/>
<path d="M216.6 187.2h4.5z"/>
<path d="M224.9 187.2h3.5z"/>
<path d="M216.4 187.2h4.1z"/>
<path d="M225.6 187.2h2.9z"/>
<path d="M216.3 187.1l3.8 .1z"/>
<path d="M226 187.1l2.7 .1z"/>
<path d="M216.1 187.1h3.7z"/>
<path d="M226.4 187.1h2.4z"/>
<path d="M216 187l3.4 .1z"/>
<path d="M226.8 187l2.2 .1z"/>
<path d="M215.9 187h3.2z"/>
<path d="M227.1 187h2z"/>
<path d="M215.8 186.9l3 .1z"/>
<path d="M227.3 186.9l1.9 .1z"/>
<path d="M215.6 186.9h3z"/>
<path d="M227.6 186.9h1.8z"/>
<path d="M215.5 186.9h2.9z"/>
<path d="M227.8 186.9h1.7z"/>
<path d="M215.4 186.8l2.7 .1z"/>
<path d="M228.1 186.8l1.5 .1z"/>
<path d="M215.3 186.8h2.7z"/>
<path d="M228.3 186.8h1.4z"/>
<path d="M215.1 186.7l2.7 .1z"/>
<path d="M228.5 186.7l1.3 .1z"/>
<path d="M215.1 186.7h2.5z"/>
<path d="M228.7 186.7h1.3z"/>
<path d="M215 186.6l2.4 .1z"/>
<path d="M228.9 186.6l1.2 .1z"/>
<path d="M214.8 186.6h2.5z"/>
<path d="M229 186.6h1.2z"/>
<path d="M214.8 186.5l2.3 .1z"/>
<path d="M229.2 186.5l1.1 .1z"/>
<path d="M214.7 186.5h2.3z"/>
<path d="M229.4 186.5h.9z"/>
<path d="M214.5 186.5h2.3z"/>
<path d="M229.6 186.5h.9z"/>
<path d="M214.4 186.4l2.3 .1z"/>
<path d="M229.7 186.4l.8 .1z"/>
<path d="M214.4 186.4h2.2z"/>
<path d="M229.8 186.4h.8z"/>
<path d="M214.3 186.3l2.1 .1z"/>
<path d="M230 186.3l.7 .1z"/>
<path d="M214.2 186.3h2.1z"/>
<path d="M230.1 186.3h.7z"/>
<path d="M214.1 186.2l2.1 .1z"/>
<path d="M230.3 186.2l.6 .1z"/>
<path d="M214 186.2h2.1z"/>
<path d="M230.4 186.2h.6z"/>
<path d="M214 186.2h2z"/>
<path d="M230.5 186.2h.6z"/>
<path d="M213.9 186.1l2 .1z"/>
<path d="M230.6 186.1l.6 .1z"/>
<path d="M213.8 186.1h2z"/>
<path d="M230.7 186.1h.5z"/>
<path d="M213.7 186l1.9 .1z"/>
<path d="M230.8 186l.5 .1z"/>
<path d="M213.7 186h1.9z"/>
<path d="M230.9 186h.5z"/>
<path d="M213.6 185.9l1.9 .1z"/>
<path d="M231 185.9l.5 .1z"/>
<path d="M213.5 185.9h1.9z"/>
<path d="M231.1 185.9h.4z"/>
<path d="M213.4 185.9h1.9z"/>
<path d="M231.2 185.9h.4z"/>
<path d="M213.4 185.8l1.8 .1z"/>
<path d="M231.4 185.8l.3 .1z"/>
<path d="M213.3 185.8h1.8z"/>
<path d="M231.4 185.8h.4z"/>
<path d="M213.3 185.7l1.8 .1z"/>
<path d="M231.5 185.7l.4 .1z"/>
<path d="M213.2 185.7h1.8z"/>
<path d="M231.6 185.7h.3z"/>
<path d="M213.1 185.7h1.8z"/>
<path d="M231.7 185.7h.3z"/>
<path d="M213.1 185.6l1.7 .1z"/>
<path d="M231.8 185.6l.2 .1z"/>
<path d="M213 185.5l1.8 .1z"/>
<path d="M231.9 185.5l.2 .1z"/>
<path d="M213 185.5h1.7z"/>
<path d="M231.9 185.5h.3z"/>
<path d="M212.9 185.5h1.7z"/>
<path d="M232 185.5h.2z"/>
<path d="M212.9 185.4l1.6 .1z"/>
<path d="M232.1 185.4l.2 .1z"/>
<path d="M212.8 185.4h1.7z"/>
<path d="M232.1 185.4h.3z"/>
<path d="M212.7 185.3l1.7 .1z"/>
<path d="M232.2 185.3l.2 .1z"/>
<path d="M212.7 185.3h1.7z"/>
<path d="M232.3 185.3h.2z"/>
<path d="M212.7 185.3h1.6z"/>
<path d="M212.6 185.2l1.6 .1z"/>
<path d="M232.4 185.2l.2 .1z"/>
<path d="M212.6 185.2h1.6z"/>
<path d="M232.5 185.2h.1z"/>
<path d="M212.5 185.1l1.6 .1z"/>
<path d="M232.5 185.1l.2 .1z"/>
<path d="M212.5 185.1h1.6z"/>
<path d="M232.6 185.1h.2z"/>
<path d="M212.4 185l1.6 .1z"/>
<path d="M232.6 185l.2 .1z"/>
<path d="M212.4 185h1.6z"/>
<path d="M232.7 185h.2z"/>
<path d="M212.4 185h1.5z"/>
<path d="M212.4 184.9l1.5 .1z"/>
<path d="M232.8 184.9l.1 .1z"/>
<path d="M212.3 184.9h1.5z"/>
<path d="M212.3 184.8l1.5 .1z"/>
<path d="M212.2 184.8h1.6z"/>
<path d="M212.2 184.7l1.5 .1z"/>
<path d="M212.2 184.7h1.5z"/>
<path d="M212.2 184.7h1.4z"/>
<path d="M212.2 184.6l1.4 .1z"/>
<path d="M212.1 184.6h1.5z"/>
<path d="M212.1 184.5l1.5 .1z"/>
<path d="M212.1 184.5h1.4z"/>
<path d="M212 184.4l1.5 .1z"/>
<path d="M212 184.4h1.4z"/>
<path d="M212 184.3l1.4 .1z"/>
<path d="M212 184.3h1.4z"/>
<path d="M211.9 184.3h1.4z"/>
<path d="M211.9 184.2l1.4 .1z"/>
<path d="M211.9 184.2h1.4z"/>
<path d="M211.9 184.1l1.3 .1z"/>
<path d="M211.8 184.1h1.4z"/>
<path d="M211.8 184l1.4 .1z"/>
<path d="M211.8 184h1.4z"/>
<path d="M211.8 184h1.3z"/>
<path d="M211.8 183.9l1.3 .1z"/>
<path d="M211.8 183.9h1.3z"/>
<path d="M211.8 183.8l1.3 .1z"/>
<path d="M211.8 183.8h1.3z"/>
<path d="M211.8 183.7l1.3 .1z"/>
<path d="M211.8 183.7h1.3z"/>
<path d="M211.8 183.7h1.2z"/>
<path d="M211.8 183.6l1.2 .1z"/>
<path d="M211.7 183.6h1.3z"/>
<path d="M211.7 183.5l1.3 .1z"/>
<path d="M211.7 183.5h1.3z"/>
<path d="M211.7 183.4l1.3 .1z"/>
<path d="M211.7 183.4h1.3z"/>
<path d="M211.7 183.3l1.3 .1z"/>
<path d="M211.7 183.3h1.3z"/>
<path d="M211.7 183.3h1.2z"/>
<path d="M211.7 183.2l1.2 .1z"/>
<path d="M211.7 183.2h1.2z"/>
<path d="M211.7 183.1l1.2 .1z"/>
<path d="M211.7 183.1h1.2z"/>
<path d="M211.7 183l1.2 .1z"/>
<path d="M211.7 183h1.2z"/>
<path d="M211.8 183h1.1z"/>
<path d="M211.8 182.9l1.1 .1z"/>
<path d="M211.8 182.9h1.1z"/>
<path d="M211.8 182.8l1.2 .1z"/>
<path d="M211.8 182.8h1.2z"/>
<path d="M211.8 182.7l1.2 .1z"/>
<path d="M211.8 182.7h1.2z"/>
<path d="M211.8 182.6l1.2 .1z"/>
<path d="M211.8 182.6h1.2z"/>
<path d="M211.8 182.5l1.2 .1z"/>
<path d="M211.8 182.5h1.3z"/>
<path d="M211.9 182.5h1.2z"/>
<path d="M211.9 182.4h1.2z"/>
<path d="M211.9 182.3l1.2 .1z"/>
<path d="M211.9 182.3h1.2z"/>
<path d="M212 182.2l1.2 .1z"/>
<path d="M212 182.2h1.2z"/>
<path d="M212 182.1l1.2 .1z"/>
<path d="M212 182.1h1.2z"/>
<path d="M212 182.1h1.3z"/>
<path d="M212.1 182l1.2 .1z"/>
<path d="M212.1 182h1.3z"/>
<path d="M212.2 181.9l1.2 .1z"/>
<path d="M212.2 181.9h1.2z"/>
<path d="M212.2 181.8l1.3 .1z"/>
<path d="M212.2 181.8h1.3z"/>
<path d="M212.3 181.8h1.3z"/>
<path d="M212.3 181.7l1.3 .1z"/>
<path d="M212.3 181.7h1.3z"/>
<path d="M212.4 181.6l1.2 .1z"/>
<path d="M212.4 181.6h1.3z"/>
<path d="M212.4 181.5l1.3 .1z"/>
<path d="M212.5 181.5h1.3z"/>
<path d="M212.5 181.4l1.4 .1z"/>
<path d="M212.6 181.4h1.3z"/>
<path d="M212.6 181.3l1.4 .1z"/>
<path d="M212.7 181.3h1.3z"/>
<path d="M212.7 181.2l1.4 .1z"/>
<path d="M212.7 181.2h1.4z"/>
<path d="M212.8 181.1l1.4 .1z"/>
<path d="M212.8 181.1h1.4z"/>
<path d="M212.9 181.1h1.4z"/>
<path d="M213 181l1.4 .1z"/>
<path d="M213 181h1.4z"/>
<path d="M213.1 180.9l1.4 .1z"/>
<path d="M213.1 180.9h1.5z"/>
<path d="M213.2 180.8l1.4 .1z"/>
<path d="M213.2 180.8h1.5z"/>
<path d="M213.3 180.8h1.3z"/>
<path d="M213.4 180.7l1.2 .1z"/>
<path d="M213.4 180.7h1.1z"/>
<path d="M213.5 180.6l1 .1z"/>
<path d="M213.6 180.6h.9z"/>
<path d="M213.6 180.6h.8z"/>
<path d="M213.7 180.5l.7 .1z"/>
<path d="M213.8 180.5h.6z"/>
<path d="M213.8 180.4l.6 .1z"/>
<path d="M213.9 180.4h.5z"/>
<path d="M213.9 180.3l.5 .1z"/>
<path d="M214 180.3h.4z"/>
<path d="M214.1 180.2l.3 .1z"/>
<path d="M214.2 180.2h.1z"/>
<path d="M216 180.1h.1z"/>
<path d="M216 180l.2 .1z"/>
<path d="M216 180h.3z"/>
<path d="M216 179.9l.4 .1z"/>
<path d="M215.9 179.9h.7z"/>
<path d="M215.9 179.9h.8z"/>
<path d="M215.9 179.8l.9 .1z"/>
<path d="M215.9 179.8h1.1z"/>
<path d="M215.9 179.7l1.1 .1z"/>
<path d="M215.8 179.7h1.4z"/>
<path d="M215.8 179.6l1.5 .1z"/>
<path d="M215.8 179.6h1.6z"/>
<path d="M215.7 179.6h1.9z"/>
<path d="M215.7 179.5l2 .1z"/>
<path d="M215.9 179.5h1.9z"/>
<path d="M216 179.4l2 .1z"/>
<path d="M216.2 179.4h1.9z"/>
<path d="M216.3 179.3l2 .1z"/>
<path d="M216.4 179.3h2.1z"/>
<path d="M216.6 179.2l2 .1z"/>
<path d="M216.8 179.2h2z"/>
<path d="M216.9 179.2h2.1z"/>
<path d="M217.1 179.1l2.1 .1z"/>
<path d="M217.3 179.1h2.1z"/>
<path d="M217.5 179l2.1 .1z"/>
<path d="M217.7 179h2.1z"/>
<path d="M217.9 178.9l2.2 .1z"/>
<path d="M218.2 178.9h2.2z"/>
<path d="M218.4 178.9h2.3z"/>
<path d="M218.7 178.8l2.3 .1z"/>
<path d="M219 178.8h2.5z"/>
<path d="M219.4 178.7l2.7 .1z"/>
<path d="M219.9 178.7h3.2z"/>
<path d="M220.6 178.6l2 .1z"/>
</g>
<text font-size="13.8" fill="#800000" x="43.4" y="51.7">QR Buck LED Driver</text>
<text font-size="12.3" fill="#800000" x="43.4" y="63.8">LED Driver Board</text>
<g font-size="6.9" fill="#800000">
<text x="43.4" y="84.6">QR Buck LED Driver with XMC1402</text>
<text x="43.4" y="94.9">[1] Contents</text>
<text x="43.4" y="101.8">[2] 12V, 5V Power Supply, Connectors, XMC1402, DMX512, DALI</text>
<text x="43.4" y="108.8">[3] Single-Channel QR Buck Converter, Filters, Signal Conditioning</text>
</g>
<g font-size="2.8" fill="#800000">
<text x="26.9" y="18.5">1</text>
<text x="59.2" y="18.5">2</text>
<text x="91.5" y="18.5">3</text>
<text x="123.8" y="18.5">4</text>
<text x="156.1" y="18.5">5</text>
<text x="188.4" y="18.5">6</text>
<text x="220.7" y="18.5">7</text>
<text x="253" y="18.5">8</text>
<text x="9.3" y="37">A</text>
<text x="270.3" y="37">A</text>
<text x="9.3" y="71.4">B</text>
<text x="270.3" y="71.4">B</text>
<text x="9.3" y="105.8">C</text>
<text x="270.3" y="105.8">C</text>
<text x="9.3" y="140.2">D</text>
<text x="270.3" y="140.2">D</text>
<text x="9.3" y="174.5">E</text>
<text x="270.3" y="174.5">E</text>
<text x="26.9" y="193">1</text>
<text x="59.2" y="193">2</text>
<text x="91.5" y="193">3</text>
<text x="123.8" y="193">4</text>
<text x="156.1" y="193">5</text>
<text x="188.4" y="193">6</text>
<text x="220.7" y="193">7</text>
<text x="253" y="193">8</text>
</g>
<g font-size="1.9" fill="#800000">
<text x="21" y="169.2">Fiducials</text>
<text x="140.2" y="179.6">Legal Disclaimer</text>
</g>
<g font-size="1.9" fill="#808080">
<text x="21" y="183.1">ADJ_1</text>
<text x="36.5" y="183.1">ADJ_2</text>
<text x="52.1" y="183.1">ADJ_3</text>
</g>
<g font-size="1.4" fill="#800000">
<text x="140.2" y="182.2">The information given in this document shall in no event be regarded as a guarantee of conditions or</text>
<text x="140.2" y="183.9">characteristics. With respect to any examples or hints given herein, any typical values stated herein and/or any</text>
<text x="140.2" y="185.7">information regarding the application of the device, Infineon Technologies hereby disclaims any and all warranties</text>
<text x="140.2" y="187.4">and liabilities of any kind, including without limitation, warranties of non-infringement of intellectual property rights</text>
<text x="140.2" y="189.1">of any third party.</text>
</g>
</svg>
